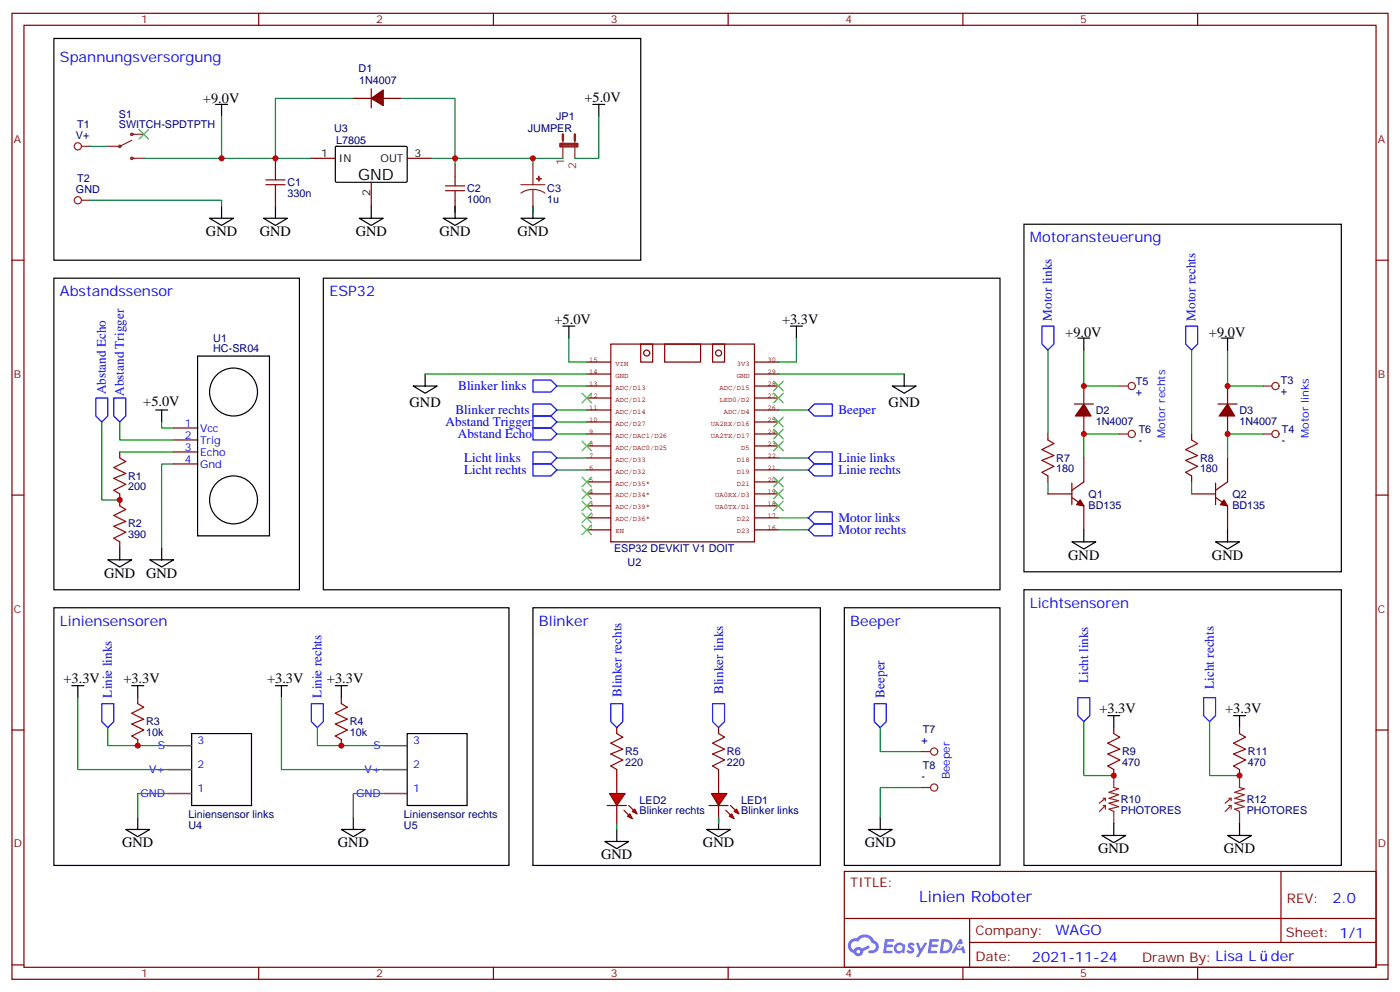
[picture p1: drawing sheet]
<svg xmlns="http://www.w3.org/2000/svg" width="412mm" height="292mm" viewBox="0 0 412 292" stroke-linecap="round" stroke-linejoin="round" font-family="sans-serif">
<g fill="none" stroke="#870000" stroke-width=".35">
<path d="M3.5 3.9h405.4v284.4h-405.4zM7.1 7.4h398.2v277.3h-398.2zM76.2 3.9v3.5M145.3 3.9v3.5M214.5 3.9v3.5M283.6 3.9v3.5M352.8 3.9v3.5M3.5 76.6h3.6M405.3 76.6h3.6M3.5 145.7h3.6M405.3 145.7h3.6M3.5 214.9h3.6"/>
<path d="M405.3 214.9h3.6M248.7 256.5h156.6v28.2h-156.6zM377.3 256.5v20.9M248.7 270.4h156.5M285.6 277.4h119.6M285.6 270.4v14.1M3.5 284h3.6M76.2 284.7v3.6M145.3 284.7v3.6M214.5 284.7v3.6M283.6 284.7v3.6M352.8 284.7v3.6"/>
<path d="M405.3 284h3.6"/>
</g>
<g fill="#5487ff">
<path d="M267.7 277.7a1.22 1.22 0 0 1 1.7 .2l-.4 .6a.47 .47 0 0 0-.3-.4 .47 .47 0 0 0-.5 .2l.1 .2a1.14 1.14 0 0 1 .8 1.8 1.14 1.14 0 0 1-1.9 0l-.2-.2 .5-.6 .7 .5a.29 .29 0 0 0 .3-.3 .29 .29 0 0 0-.2-.3 1.04 1.04 0 0 1-.6-1.7z"/>
<path d="M260.7 276.4h2.4l.3 .2-.2 .5-1.8 .1-.1 .8h1.5l.3 .4-.3 .4h-1.6l-.2 1.1h1.7l.2 .3-.2 .3-2.6 .1z"/>
<path d="M273.8 276.4h2.4l.3 .2-.1 .5-1.8 .1-.2 .8h1.6l.3 .4-.4 .4h-1.6l-.1 1.1h1.7l.2 .3-.2 .3-2.6 .1z"/>
<path d="M282.6 276.4h.7l.3 1.3-.6 .3a.69 .69 0 0 0-1 .3 .69 .69 0 0 0 .4 .9 .69 .69 0 0 0 .9-.6l.5-.2 .6 2.2h-.8l-.2-.9h-1.8l-.5 .9h-.8z"/>
<path d="M269.8 277.5h.8l.6 1.8 1.1-1.8h.9l-2.6 4.2h-.8l.9-1.5z"/>
<path d="M277.4 276.4l-.6 4.2h1.3a2.11 2.11 0 0 0 2.5-2.1 2.11 2.11 0 0 0-2.5-2.1zM278.1 277.2a1.39 1.39 0 0 1 1.7 1.4 1.39 1.39 0 0 1-1.8 1.3h-.3z"/>
<path d="M263.7 278.1a1.54 1.54 0 0 0-.1 2.1 1.54 1.54 0 0 0 2.2 .1l.6 .3 .3-2.3-.2-.3h-.4a1.49 1.49 0 0 0-2.4 .1zM264 279.1a.94 .94 0 0 1 1.8 0 .94 .94 0 0 1-1.8 0z"/>
<path d="M250.4 276.8a2.18 2.18 0 0 0 1.1 3.7 1.44 1.44 0 0 0 1.6 .9 1.44 1.44 0 0 0 1.2-1.4l2-1-.5-.8-1.9 1a1.47 1.47 0 0 0-2.4 .4 1.39 1.39 0 0 1-.7-1.9 1.39 1.39 0 0 1 2-.5 2.12 2.12 0 0 1 2.2-1.3 2.12 2.12 0 0 1 1.9 1.7 1.14 1.14 0 0 1 1.1 1.4 1.14 1.14 0 0 1-1.7 .7 .43 .43 0 0 0-.5 .4 .43 .43 0 0 0 .4 .5 1.98 1.98 0 0 0 2.5-1.2 1.98 1.98 0 0 0-1.2-2.6 3.1 3.1 0 0 0-5.3-.6l-.9 .1zM252.3 280.1a.55 .55 0 0 1 1.1 0 .55 .55 0 0 1-1.1 0z"/>
<circle cx="282.6" cy="278.5" r=".26"/>
</g>
<g fill="none" stroke="#870000" stroke-width=".35">
<path d="M104.1 29h5.3M109.4 26.1v5.7M112.9 29h5.3M91.7 46.6h7.1M109.4 53.7v7M119.9 46.6h7.1M316.4 118.9h5.7M319.3 113.6v5.3M358.8 118.9h5.6M361.6 113.6v5.3M51.2 126h7M51.2 129.5h7"/>
<path d="M51.2 133h7M51.2 136.6h7M319.3 134.8v7.1l-3.6 2.4M319.3 122.4v5.3M361.6 134.8v7.1l-3.5 2.4M361.6 122.4v5.3M308.7 145.4h7M315.7 146.4l3.6 2.5v7.1M315.7 142.2v6.4M351 145.4h7.1M358.1 146.4l3.5 2.5v7.1M358.1 142.2v6.4"/>
<path d="M49.4 219.5h7M112.9 219.5h7M49.4 233.6h7M49.4 226.5h7M112.9 233.6h7M112.9 226.5h7"/>
</g>
<g fill="none" stroke="#000" stroke-width=".35">
<path d="M15.9 11.3h172.8v65.3h-172.8zM63.5 30.7h3.5M65.3 30.7v3.6M174.6 30.7h3.6M176.4 30.7v3.6M98.8 43.2l.3-.1h20.7l.1 .3v10.1l-.3 .2-20.6-.1-.2-.3zM61.7 64.2h7.1l-3.5 2.2zM65.3 60.7v3.5M77.6 64.2h7.1l-3.6 2.2zM81.1 60.7v3.5M105.8 64.2h7.1l-3.5 2.2zM109.4 60.7v3.5"/>
<path d="M130.5 64.2h7.1l-3.5 2.2zM134.1 60.7v3.5M153.5 64.2h7l-3.5 2.2zM157 60.7v3.5M301.6 66h93.5v102.3h-93.5zM15.9 81.9h72.3v91.7h-72.3zM95.2 81.9h199.4v91.7h-199.4zM165.8 96h3.5M167.6 96v3.5M317.5 99.5h3.5M319.3 99.5v3.5M359.8 99.5h3.6"/>
<path d="M361.6 99.5v3.5M58.2 104.8h21.2v52.9h-21.2zM121.7 113.6h7.1l-3.6 2.1zM125.2 110.1v3.5M262.8 113.6h7.1l-3.6 2.1zM266.3 110.1v3.5M45.9 120.7h3.5M47.6 120.7v3.5M315.7 159.5h7.1l-3.5 2.1zM319.3 156v3.5M358.1 159.5h7l-3.5 2.1zM361.6 156v3.5"/>
<path d="M15.9 178.9h134v75.8h-134zM31.7 164.8h7.1l-3.5 2.1zM35.3 161.3v3.5M44.1 164.8h7.1l-3.6 2.1zM47.6 161.3v3.5M157 178.9h84.7v75.8h-84.7zM248.7 178.9h45.9v75.8h-45.9zM301.6 173.6h93.5v81.1h-93.5zM38.8 201.8h3.5M40.6 201.8v3.6M56.4 215.9h17.7v21.2h-17.7zM98.8 201.8h3.5"/>
<path d="M100.5 201.8v3.6M119.9 215.9h17.7v21.2h-17.7zM326.3 210.6h3.5M328.1 210.6v3.6M363.4 210.6h3.5M365.1 210.6v3.6M37 244.2h7.1l-3.5 2.1zM40.6 240.6v3.6M100.5 244.2h7.1l-3.5 2.1zM104.1 240.6v3.6M178.2 247.7h7l-3.5 2.1zM181.7 244.2v3.5"/>
<path d="M208.1 244.2h7.1l-3.5 2.1zM211.7 240.6v3.6M255.8 244.2h7l-3.5 2.1zM259.3 240.6v3.6M324.6 245.9h7l-3.5 2.1zM328.1 242.4v3.5M361.6 245.9h7.1l-3.6 2.1zM365.1 242.4v3.5"/>
<circle cx="68.8" cy="115.4" r="7.1"/>
<circle cx="68.8" cy="147.1" r="7.1"/>
</g>
<g fill="#870000" stroke="#870000" stroke-width=".35">
<path d="M318.2 147.1l1.1 1.8-2.2-.3z"/>
<path d="M360.5 147.1l1.1 1.8-2.1-.3z"/>
<path d="M109.4 29l3.5-2.5v4.6z"/>
<path d="M319.3 118.9l2.1 3.5h-4.6z"/>
<path d="M361.6 118.9l2.1 3.5h-4.6z"/>
</g>
<g fill="none" stroke="#8c2424" stroke-width=".35">
<path d="M38.8 39.5h3.5M24 43.1h2.5M24 58.9h2.5M38.8 41.3l-3.5 1.8h-3.6M38.8 46.6h3.5M329.8 113.6h2.5M372.2 113.6h2.4M329.8 127.7h2.5M372.2 127.7h2.4M324.9 237.1h.7M324.9 235h.7M325.6 237.1l-1.8 1.8"/>
<path d="M325.6 235v.7M325.6 237.1v1.1M325.6 235l-1.8 1.4M328.1 228.3v3.5l1.4 .4-2.8 1 2.8 .7-2.8 1.1 2.8 .7-2.8 .7 2.8 1.1-2.8 .7 1.4 .7v3.5M361.9 237.1h.8M361.9 235h.8M362.7 237.1l-1.8 1.8M362.7 235v.7M362.7 237.1v1.1M362.7 235l-1.8 1.4M365.1 228.3v3.5l1.4 .4-2.8 1 2.8 .7-2.8 1.1 2.8 .7-2.8 .7 2.8 1.1-2.8 .7 1.4 .7v3.5"/>
<circle cx="38.8" cy="39.5" r=".35"/>
<circle cx="22.9" cy="58.9" r="1.06"/>
<circle cx="22.9" cy="43.1" r="1.06"/>
<circle cx="35.3" cy="43.1" r=".35"/>
<circle cx="38.8" cy="46.6" r=".35"/>
<circle cx="333.4" cy="113.6" r="1.06"/>
<circle cx="375.7" cy="113.6" r="1.06"/>
<circle cx="333.4" cy="127.7" r="1.06"/>
<circle cx="375.7" cy="127.7" r="1.06"/>
</g>
<g fill="none" stroke="#850000" stroke-width=".35">
<path d="M172.9 117.2h7M172.9 113.6h7M172.9 110.1h7M172.9 106.6h7M179.9 101.3h42.3v58.2h-42.3zM188.7 101.3h3.6v5.3h-3.6zM195.8 101.3h10.6v5.3h-10.6zM209.9 101.3h3.5v5.3h-3.5zM222.2 117.2h7.1M222.2 113.6h7.1M222.2 110.1h7.1M222.2 106.6h7.1"/>
<path d="M172.9 124.2h7M172.9 120.7h7M172.9 138.3h7M172.9 134.8h7M172.9 131.3h7M172.9 127.7h7M222.2 124.2h7.1M222.2 120.7h7.1M222.2 138.3h7.1M222.2 134.8h7.1M222.2 131.3h7.1M222.2 127.7h7.1"/>
<path d="M172.9 156h7M172.9 152.4h7M172.9 148.9h7M172.9 145.4h7M172.9 141.9h7M222.2 156h7.1M222.2 152.4h7.1M222.2 148.9h7.1M222.2 145.4h7.1M222.2 141.9h7.1"/>
<circle cx="190.5" cy="103.9" r=".88"/>
<circle cx="211.7" cy="103.9" r=".88"/>
</g>
<g fill="none" stroke="#008700" stroke-width=".35">
<path d="M65.3 34.3v12.3h26.4M104.1 29h-23v17.6M118.2 29h15.9v17.6M26.5 58.9h38.8v1.8M26.5 43.1h5.2M42.3 46.6h23M167.6 99.5v7.1h5.3M125.2 110.1h47.7M164 113.6h8.9M229.3 110.1h37M319.3 103v10.6h10.5M361.6 103v10.6h10.6"/>
<path d="M35.3 124.2v5.3h15.9M47.6 124.2v1.8h3.6M51.2 136.6h-3.6v24.7M164 124.2h8.9M164 127.7h8.9M164 134.8h8.9M164 138.3h8.9M164 120.7h8.9M229.3 134.8h8.8M229.3 138.3h8.8M229.3 120.7h8.8M329.8 127.7h-10.5v7.1"/>
<path d="M361.6 127.7v7.1M229.3 152.4h8.8M229.3 156h8.8M31.7 214.2v5.3h24.7M93.5 214.2v5.3h26.4M259.3 214.2v7h12.3M319.3 212.4v15.9h8.8M356.3 212.4v15.9h8.8M56.4 233.6h-15.8v7M119.9 233.6h-15.8v7M271.6 231.8h-12.3v8.8"/>
</g>
<g fill="none" stroke="#00f" stroke-width=".35">
<path d="M306.9 96h3.5v5.3l-1.7 1.7-1.8-1.7zM349.2 96h3.6v5.3l-1.8 1.7-1.8-1.7zM28.2 117.2h3.5v5.2l-1.7 1.8-1.8-1.8zM33.5 117.2h3.5v5.2l-1.7 1.8-1.8-1.8zM157 111.9h5.3l1.7 1.7-1.7 1.8h-5.3zM157 118.9h5.3l1.7 1.8-1.7 1.7h-5.3zM157 122.4h5.3l1.7 1.8-1.7 1.8h-5.3zM157 126h5.3l1.7 1.7-1.7 1.8h-5.3zM157 133h5.3l1.7 1.8-1.7 1.8h-5.3zM157 136.6h5.3l1.7 1.7-1.7 1.8h-5.3zM238.1 134.8l1.8-1.8h5.3v3.6h-5.3zM238.1 138.3l1.8-1.7h5.3v3.5h-5.3z"/>
<path d="M238.1 120.7l1.8-1.8h5.3v3.5h-5.3zM238.1 152.4l1.8-1.7h5.3v3.5h-5.3zM238.1 156l1.8-1.8h5.3v3.5h-5.3zM30 207.1h3.5v5.3l-1.8 1.8-1.7-1.8zM91.7 207.1h3.5v5.3l-1.7 1.8-1.8-1.8zM179.9 207.1h3.5v5.3l-1.7 1.8-1.8-1.8zM209.9 207.1h3.5v5.3l-1.7 1.8-1.8-1.8zM257.5 207.1h3.6v5.3l-1.8 1.8-1.8-1.8zM317.5 205.4h3.5v5.2l-1.7 1.8-1.8-1.8zM354.5 205.4h3.6v5.2l-1.8 1.8-1.8-1.8z"/>
</g>
<g fill="#f00" stroke="#870000" stroke-width=".35">
<path d="M179.6 233.6h4.5l-2.4 3.5z"/>
<path d="M178.9 237.1h5.6z"/>
</g>
<g fill="#870000" stroke="#870000" stroke-width=".35">
<path d="M185.2 237.1l1.4 1.4z"/>
<path d="M183.8 238.5l1.4 1.4z"/>
</g>
<g fill="#f00" stroke="#870000" stroke-width=".35">
<path d="M186.3 238.9l.7-.7 .7 1.4z"/>
<path d="M184.9 240.3l.7-.7 .7 1.4z"/>
</g>
<path d="M181.7 228.3v5.3M181.7 237.1v5.3" fill="none" stroke="#870000" stroke-width=".35"/>
<g fill="#f00" stroke="#870000" stroke-width=".35">
<path d="M209.5 233.6h4.6l-2.4 3.5z"/>
<path d="M208.8 237.1h5.7z"/>
</g>
<g fill="#870000" stroke="#870000" stroke-width=".35">
<path d="M215.2 237.1l1.4 1.4z"/>
<path d="M213.8 238.5l1.4 1.4z"/>
</g>
<g fill="#f00" stroke="#870000" stroke-width=".35">
<path d="M216.3 238.9l.7-.7 .7 1.4z"/>
<path d="M214.8 240.3l.7-.7 .8 1.4z"/>
</g>
<g fill="none" stroke="#870000" stroke-width=".35">
<path d="M81.1 46.6v3.5M81.1 57.2v3.5M134.1 48.4v3.5M134.1 58.9v3.6M35.3 133v1.8M308.7 127.7v1.8M351 127.7v1.8M35.3 145.4v3.5M35.3 159.5v1.8M308.7 140.1v1.8M351 140.1v1.8M40.6 205.4v1.7"/>
<path d="M40.6 217.7v1.8M100.5 205.4v1.7M100.5 217.7v1.8M181.7 214.2v1.7M211.7 214.2v1.7M328.1 214.2v1.7M365.1 214.2v1.7M181.7 226.5v1.8M211.7 226.5v7.1M211.7 237.1v5.3M328.1 226.5v1.8M365.1 226.5v1.8"/>
</g>
<g fill="none" stroke="#008700" stroke-width=".35">
<path d="M176.4 34.3v12.3h-7.1M127 46.6h7.1M134.1 46.6h22.9v1.8M134.1 46.6v1.8M157 46.6h8.8M134.1 60.7v1.8M157 60.7v1.8M234.6 99.5v7.1h-5.3M308.7 103v24.7M351 103v24.7M30 124.2v22.9h5.3M35.3 133h15.9"/>
<path d="M361.6 127.7h10.6M308.7 141.9v3.5M351 141.9v3.5M22.9 205.4v21.1h33.5M82.9 205.4v21.1h37M181.7 242.4v1.8M211.7 240.6v1.8"/>
</g>
<path d="M232.8 96h3.6M234.6 96v3.5M21.2 201.8h3.5M22.9 201.8v3.6M81.1 201.8h3.6M82.9 201.8v3.6" fill="none" stroke="#000" stroke-width=".35"/>
<g fill="none" stroke="#a10000" stroke-width=".35">
<path d="M78.3 54.4h5.7M78.3 53h5.7M81.1 50.1v2.9M81.1 54.4v2.8M131.2 56.1h5.7M131.2 54.7h5.7M134.1 51.9v2.8M134.1 56.1v2.8M35.3 134.8l1.7 1.1-3.5 1.7 3.5 1.8-3.5 1.4 3.5 1.8-3.5 1.7 1.8 1.1M308.7 129.5l1.7 1.1-3.5 1.7 3.5 1.8-3.5 1.4 3.5 1.8-3.5 1.7 1.8 1.1M351 129.5l1.8 1.1-3.6 1.7 3.6 1.8-3.6 1.4 3.6 1.8-3.6 1.7 1.8 1.1M35.3 148.9l1.7 1.1-3.5 1.7 3.5 1.8-3.5 1.4 3.5 1.8-3.5 1.7 1.8 1.1"/>
<path d="M40.6 207.1l1.7 1.1-3.5 1.7 3.5 1.8-3.5 1.4 3.5 1.8-3.5 1.7 1.8 1.1M100.5 207.1l1.8 1.1-3.5 1.7 3.5 1.8-3.5 1.4 3.5 1.8-3.5 1.7 1.7 1.1M181.7 215.9l1.7 1.1-3.5 1.8 3.5 1.7-3.5 1.4 3.5 1.8-3.5 1.8 1.8 1M211.7 215.9l1.7 1.1-3.5 1.8 3.5 1.7-3.5 1.4 3.5 1.8-3.5 1.8 1.8 1M328.1 215.9l1.7 1.1-3.5 1.8 3.5 1.7-3.5 1.4 3.5 1.8-3.5 1.8 1.8 1M365.1 215.9l1.8 1.1-3.5 1.8 3.5 1.7-3.5 1.4 3.5 1.8-3.5 1.8 1.7 1"/>
</g>
<g fill="none" stroke="#8c2424" stroke-width=".35">
<path d="M153.5 54.4h7M157 55.8l-1.9 .2-1.6 .8M157 55.8l1.8 .2 1.7 .8M157 48.4v6M157 55.8v6.7M165.8 41.3v5.3M169.3 41.3v5.3M271.6 221.2h2.5M271.6 231.8h2.5"/>
<circle cx="275.2" cy="221.2" r="1.06"/>
<circle cx="275.2" cy="231.8" r="1.06"/>
</g>
<g fill="#8c2424" stroke="#8c2424" stroke-width=".35">
<path d="M158 52.6h1.5z"/>
<path d="M158.7 51.9v1.4z"/>
</g>
<g fill="none" stroke="#3c3" stroke-width=".35">
<path d="M40.9 38.1l2.8 2.9M43.7 38.1l-2.8 2.9M171.4 115.7l2.9 2.9M174.3 115.7l-2.9 2.9M227.9 115.7l2.8 2.9M227.9 112.2l2.8 2.8M230.7 115.7l-2.8 2.9M230.7 112.2l-2.8 2.8M171.4 129.9l2.9 2.8M174.3 129.9l-2.9 2.8M227.9 129.9l2.8 2.8M227.9 126.3l2.8 2.9"/>
<path d="M227.9 122.8l2.8 2.8M230.7 129.9l-2.8 2.8M230.7 126.3l-2.8 2.9M230.7 122.8l-2.8 2.8M171.4 140.4l2.9 2.9M171.4 144l2.9 2.8M171.4 147.5l2.9 2.8M171.4 151l2.9 2.8M171.4 154.6l2.9 2.8M174.3 140.4l-2.9 2.9M174.3 144l-2.9 2.8M174.3 147.5l-2.9 2.8"/>
<path d="M174.3 151l-2.9 2.8M174.3 154.6l-2.9 2.8M227.9 147.5l2.8 2.8M227.9 144l2.8 2.8M227.9 140.4l2.8 2.9M230.7 147.5l-2.8 2.8M230.7 144l-2.8 2.8M230.7 140.4l-2.8 2.9"/>
</g>
<path d="M165.8 39.5v1.8M169.3 39.5v1.8M165.1 42.4h4.9v.7h-4.9z" fill="none" stroke="#8c2424" stroke-width=".71"/>
<g fill="#c00">
<circle cx="81.1" cy="46.6" r=".88"/>
<circle cx="65.3" cy="46.6" r=".88"/>
<circle cx="134.1" cy="46.6" r=".88"/>
<circle cx="40.6" cy="219.5" r=".88"/>
<circle cx="100.5" cy="219.5" r=".88"/>
<circle cx="328.1" cy="228.3" r=".88"/>
<circle cx="365.1" cy="228.3" r=".88"/>
<circle cx="361.6" cy="127.7" r=".88"/>
<circle cx="361.6" cy="113.6" r=".88"/>
<circle cx="319.3" cy="113.6" r=".88"/>
<circle cx="319.3" cy="127.7" r=".88"/>
<circle cx="35.3" cy="147.1" r=".88"/>
<circle cx="157" cy="46.6" r=".88"/>
</g>
<text font-size="4.6" x="105.5" y="53">GND</text>
<text font-size="4.6" fill="#00f" x="270.8" y="265.5">Linien Roboter</text>
<g font-size="4.2" fill="#00f">
<text x="17.6" y="18.4">Spannungsversorgung</text>
<text x="303.4" y="71.3">Motoransteuerung</text>
<text x="17.6" y="87.2">Abstandssensor</text>
<text x="97" y="87.2">ESP32</text>
<text x="303.4" y="178.9">Lichtsensoren</text>
<text x="17.6" y="184.2">Liniensensoren</text>
<text x="158.7" y="184.2">Blinker</text>
<text x="250.5" y="184.2">Beeper</text>
<text x="392.5" y="265.8">2.0</text>
<text x="310.9" y="275.3">WAGO</text>
<text x="304" y="283.1">2021-11-24</text>
<text x="374.4" y="283">der</text>
</g>
<g font-size="4.2">
<text x="59.8" y="30.3">+9.0V</text>
<text x="172.2" y="30">+5.0V</text>
<text x="60.7" y="69.5">GND</text>
<text x="76.6" y="69.5">GND</text>
<text x="104.8" y="69.5">GND</text>
<text x="129.5" y="69.5">GND</text>
<text x="152.4" y="69.5">GND</text>
<text x="163.3" y="95.3">+5.0V</text>
<text x="230.4" y="95.3">+3.3V</text>
<text x="313.8" y="99.1">+9.0V</text>
<text x="356.1" y="99.1">+9.0V</text>
<text x="42.2" y="119.6">+5.0V</text>
<text x="120.7" y="119.7">GND</text>
<text x="261.8" y="119.7">GND</text>
<text x="314.7" y="164.8">GND</text>
<text x="357" y="164.8">GND</text>
<text x="30.7" y="170.1">GND</text>
<text x="43" y="170.1">GND</text>
<text x="18.7" y="201.1">+3.3V</text>
<text x="36.3" y="201.1">+3.3V</text>
<text x="78.7" y="201.1">+3.3V</text>
<text x="96.3" y="201.1">+3.3V</text>
<text x="323.8" y="209.9">+3.3V</text>
<text x="360.9" y="209.9">+3.3V</text>
<text x="36" y="249.4">GND</text>
<text x="99.5" y="249.4">GND</text>
<text x="207.1" y="249.4">GND</text>
<text x="254.7" y="249.4">GND</text>
<text x="323.5" y="251.2">GND</text>
<text x="360.5" y="251.2">GND</text>
<text x="177.1" y="253">GND</text>
</g>
<g font-size="3.9" fill="#00f">
<text x="309.9" y="94.4" transform="rotate(-90 309.9 94.4)">Motor links</text>
<text x="352.2" y="94.4" transform="rotate(-90 352.2 94.4)">Motor rechts</text>
<text x="31.2" y="116.1" transform="rotate(-90 31.2 116.1)">Abstand Echo</text>
<text x="36.5" y="116.5" transform="rotate(-90 36.5 116.5)">Abstand Trigger</text>
<text x="135" y="114.9">Blinker links</text>
<text x="131.3" y="125.4">Abstand Trigger</text>
<text x="134.1" y="121.9">Blinker rechts</text>
<text x="247" y="121.9">Beeper</text>
<text x="134.9" y="128.9">Abstand Echo</text>
<text x="136.7" y="136">Licht links</text>
<text x="247" y="136">Linie links</text>
<text x="136.7" y="139.6">Licht rechts</text>
<text x="247" y="139.6">Linie rechts</text>
<text x="247" y="153.7">Motor links</text>
<text x="247" y="157.2">Motor rechts</text>
<text x="320.5" y="201.1" transform="rotate(-90 320.5 201.1)">Licht links</text>
<text x="357.6" y="202.8" transform="rotate(-90 357.6 202.8)">Licht rechts</text>
<text x="33" y="205.3" transform="rotate(-90 33 205.3)">Linie links</text>
<text x="94.7" y="205.3" transform="rotate(-90 94.7 205.3)">Linie rechts</text>
<text x="183.1" y="205.1" transform="rotate(-90 183.1 205.1)">Blinker rechts</text>
<text x="213" y="204.3" transform="rotate(-90 213 204.3)">Blinker links</text>
<text x="260.5" y="205.3" transform="rotate(-90 260.5 205.3)">Beeper</text>
</g>
<g font-size="3.9" fill="#800">
<text x="250.5" y="261.1">TITLE:</text>
<text x="379.1" y="265.8">REV:</text>
<text x="287.4" y="275.3">Company:</text>
<text x="378.7" y="275.9">Sheet: 1/1</text>
<text x="287.4" y="283">Date:</text>
<text x="336.4" y="283.1">Drawn By: Lisa L</text>
</g>
<g font-size="3.2" fill="#800">
<text x="41.6" y="6.9">1</text>
<text x="110.8" y="6.9">2</text>
<text x="179.9" y="6.9">3</text>
<text x="249.1" y="6.9">4</text>
<text x="318.2" y="6.9">5</text>
<text x="4.1" y="42">A</text>
<text x="405.9" y="42">A</text>
<text x="4.1" y="111.2">B</text>
<text x="405.9" y="111.2">B</text>
<text x="4.1" y="180.3">C</text>
<text x="405.9" y="180.3">C</text>
<text x="4.1" y="249.4">D</text>
<text x="405.9" y="249.4">D</text>
<text x="41.6" y="287.7">1</text>
<text x="110.8" y="287.7">2</text>
<text x="179.9" y="287.7">3</text>
<text x="249.1" y="287.7">4</text>
<text x="318.2" y="287.7">5</text>
</g>
<g font-size="3.2" fill="#000080">
<text x="105.6" y="21.3">D1</text>
<text x="105.8" y="24.8">1N4007</text>
<text x="35" y="34.8">S1</text>
<text x="163.8" y="35.3">JP1</text>
<text x="22.4" y="41">V+</text>
<text x="22.8" y="37.7">T1</text>
<text x="35" y="37.8">SWITCH-SPDTPTH</text>
<text x="98.4" y="38.8">U3</text>
<text x="155.5" y="39">JUMPER</text>
<text x="99.1" y="42.4">L7805</text>
<text x="22.8" y="53.6">T2</text>
<text x="22.4" y="56.8">GND</text>
<text x="84.7" y="57.9">330n</text>
<text x="84.7" y="54.9">C1</text>
<text x="137.6" y="59.7">100n</text>
<text x="137.6" y="56.6">C2</text>
<text x="161.2" y="59.7">1u</text>
<text x="161.2" y="56.6">C3</text>
<text x="62.8" y="100.6">U1</text>
<text x="62.8" y="103.8">HC-SR04</text>
<text x="334.6" y="113.3">T5</text>
<text x="377.3" y="113">T3</text>
<text x="334.6" y="116.5">+</text>
<text x="377.3" y="116.2">+</text>
<text x="322.8" y="125">1N4007</text>
<text x="322.8" y="121.8">D2</text>
<text x="365.1" y="125">1N4007</text>
<text x="365.1" y="121.8">D3</text>
<text x="335.4" y="130.6">-</text>
<text x="335.4" y="127.4">T6</text>
<text x="377.6" y="130.6">-</text>
<text x="377.6" y="127.4">T4</text>
<text x="311.2" y="135.9">R7</text>
<text x="353.5" y="135.9">R8</text>
<text x="37.8" y="141.1">R1</text>
<text x="311.1" y="139">180</text>
<text x="353.5" y="139">180</text>
<text x="37.7" y="144.3">200</text>
<text x="320.7" y="149.7">BD135</text>
<text x="320.7" y="146.5">Q1</text>
<text x="363" y="149.7">BD135</text>
<text x="363" y="146.5">Q2</text>
<text x="37.8" y="155.3">R2</text>
<text x="37.7" y="158.4">390</text>
<text x="180.9" y="162.4">ESP32 DEVKIT V1 DOIT</text>
<text x="184.9" y="166.7">U2</text>
<text x="43" y="213.5">R3</text>
<text x="103" y="213.5">R4</text>
<text x="271.8" y="215.9">T7</text>
<text x="43" y="216.6">10k</text>
<text x="103" y="216.6">10k</text>
<text x="271.4" y="219.1">+</text>
<text x="184.1" y="225.5">220</text>
<text x="184.2" y="222.3">R5</text>
<text x="214.1" y="225.5">220</text>
<text x="214.1" y="222.3">R6</text>
<text x="271.8" y="226.5">T8</text>
<text x="330.6" y="225.5">470</text>
<text x="330.6" y="222.3">R9</text>
<text x="367.6" y="225.5">470</text>
<text x="367.6" y="222.3">R11</text>
<text x="271.4" y="229.7">-</text>
<text x="188.4" y="239.6">Blinker rechts</text>
<text x="188.4" y="236.5">LED2</text>
<text x="218.4" y="239.6">Blinker links</text>
<text x="218.4" y="236.5">LED1</text>
<text x="330.2" y="239.7">PHOTORES</text>
<text x="330.2" y="236.5">R10</text>
<text x="367.2" y="239.7">PHOTORES</text>
<text x="367.2" y="236.5">R12</text>
<text x="55.5" y="240.7">Liniensensor links</text>
<text x="55.5" y="243.9">U4</text>
<text x="119" y="240.7">Liniensensor rechts</text>
<text x="119" y="243.9">U5</text>
</g>
<g font-size="3.2">
<text x="94.6" y="46.2">1</text>
<text x="99.8" y="47.7">IN</text>
<text x="112.1" y="47.7">OUT</text>
<text x="122.1" y="46.2">3</text>
<text x="109" y="57.8" transform="rotate(-90 109 57.8)">2</text>
</g>
<g font-size="3.2" fill="#8d2323">
<text x="166.2" y="48.6" transform="rotate(-90 166.2 48.6)">1</text>
<text x="169.7" y="49.7" transform="rotate(-90 169.7 49.7)">2</text>
</g>
<g font-size="3.2" fill="#00f">
<text x="54.4" y="125.6">1</text>
<text x="54.4" y="129.2">2</text>
<text x="58.9" y="127">Vcc</text>
<text x="58.9" y="130.6">Trig</text>
<text x="343.3" y="128.9" transform="rotate(-90 343.3 128.9)">Motor rechts</text>
<text x="385.6" y="128.9" transform="rotate(-90 385.6 128.9)">Motor links</text>
<text x="54.4" y="132.7">3</text>
<text x="54.4" y="136.2">4</text>
<text x="58.9" y="134.1">Echo</text>
<text x="58.9" y="137.6">Gnd</text>
<text x="46.5" y="220.5">S</text>
<text x="58.2" y="219.1">3</text>
<text x="110" y="220.5">S</text>
<text x="121.7" y="219.1">3</text>
<text x="43.9" y="227.6">V+</text>
<text x="58.2" y="226.2">2</text>
<text x="107.4" y="227.6">V+</text>
<text x="121.7" y="226.2">2</text>
<text x="58.2" y="233.2">1</text>
<text x="121.7" y="233.2">1</text>
<text x="279.8" y="229.4" transform="rotate(-90 279.8 229.4)">Beeper</text>
<text x="41.4" y="234.6">GND</text>
<text x="104.9" y="234.6">GND</text>
</g>
<g font-size="2.1" fill="#840000">
<text x="173.6" y="106.5">15</text>
<text x="181.3" y="107.6">VIN</text>
<text x="217" y="107.6">3V3</text>
<text x="226.1" y="106.5">30</text>
<text x="173.6" y="113.6">13</text>
<text x="173.6" y="110.1">14</text>
<text x="181.3" y="111.2">GND</text>
<text x="217" y="111.2">GND</text>
<text x="226.1" y="113.6">28</text>
<text x="226.1" y="110.1">29</text>
<text x="173.6" y="117.1">12</text>
<text x="181.3" y="118.2">ADC/D12</text>
<text x="181.3" y="114.7">ADC/D13</text>
<text x="211.9" y="118.2">LED0/D2</text>
<text x="211.9" y="114.7">ADC/D15</text>
<text x="226.1" y="117.1">27</text>
<text x="173.6" y="124.2">10</text>
<text x="173.6" y="120.6">11</text>
<text x="181.3" y="125.3">ADC/D27</text>
<text x="181.3" y="121.7">ADC/D14</text>
<text x="209.4" y="125.3">UA2RX/D16</text>
<text x="213.2" y="121.7">ADC/D4</text>
<text x="226.1" y="124.2">25</text>
<text x="226.1" y="120.6">26</text>
<text x="173.6" y="131.2">8</text>
<text x="173.6" y="127.7">9</text>
<text x="181.3" y="128.8">ADC/DAC1/D26</text>
<text x="209.4" y="128.8">UA2TX/D17</text>
<text x="226.1" y="131.2">23</text>
<text x="226.1" y="127.7">24</text>
<text x="173.6" y="134.8">7</text>
<text x="181.3" y="135.9">ADC/D33</text>
<text x="181.3" y="132.3">ADC/DAC0/D25</text>
<text x="217" y="135.9">D18</text>
<text x="218.3" y="132.3">D5</text>
<text x="226.1" y="134.8">22</text>
<text x="173.6" y="141.8">5</text>
<text x="173.6" y="138.3">6</text>
<text x="181.3" y="142.9">ADC/D35*</text>
<text x="181.3" y="139.4">ADC/D32</text>
<text x="217" y="142.9">D21</text>
<text x="217" y="139.4">D19</text>
<text x="226.1" y="141.8">20</text>
<text x="226.1" y="138.3">21</text>
<text x="173.6" y="148.9">3</text>
<text x="173.6" y="145.3">4</text>
<text x="181.3" y="150">ADC/D39*</text>
<text x="181.3" y="146.4">ADC/D34*</text>
<text x="210.7" y="150">UA0TX/D1</text>
<text x="210.7" y="146.4">UA0RX/D3</text>
<text x="226.1" y="148.9">18</text>
<text x="226.1" y="145.3">19</text>
<text x="173.6" y="155.9">1</text>
<text x="173.6" y="152.4">2</text>
<text x="181.3" y="153.5">ADC/D36*</text>
<text x="217" y="153.5">D22</text>
<text x="226.1" y="155.9">16</text>
<text x="226.1" y="152.4">17</text>
<text x="181.3" y="157">EN</text>
<text x="217" y="157">D23</text>
</g>
</svg>
